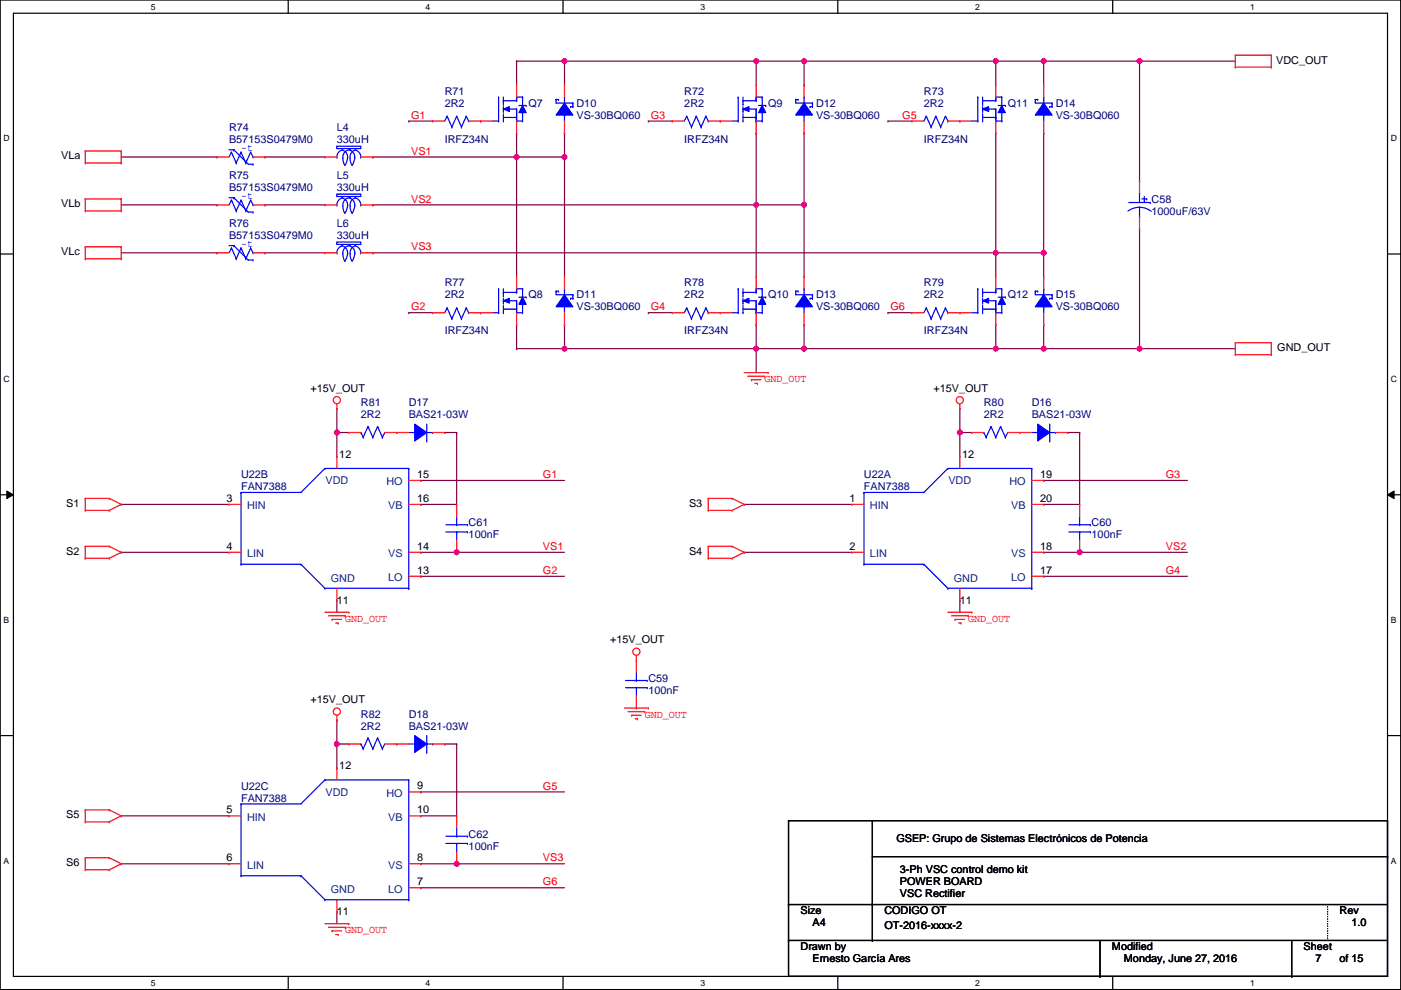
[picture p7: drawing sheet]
<svg xmlns="http://www.w3.org/2000/svg" width="297mm" height="210mm" viewBox="0 0 297 210" stroke-linecap="round" stroke-linejoin="round" font-family="sans-serif">
<path d="M0 0h297v209.8h-297zM2.8 2.8h291.4v204.2h-291.4z" fill="none" stroke="#000" stroke-width=".25"/>
<g fill="#fff">
<path d="M32 .4h1v2h-1z"/>
<path d="M32 207.4h1v2h-1z"/>
</g>
<path d="M61.1 0v2.8M61.1 207v2.8" fill="none" stroke="#000" stroke-width=".25"/>
<g fill="#fff">
<path d="M90.2 .4h1v2h-1z"/>
<path d="M90.2 207.4h1v2h-1z"/>
</g>
<path d="M119.4 0v2.8M119.4 207v2.8" fill="none" stroke="#000" stroke-width=".25"/>
<g fill="#fff">
<path d="M148.5 .4h1v2h-1z"/>
<path d="M148.5 207.4h1v2h-1z"/>
</g>
<path d="M177.6 0v2.8M177.6 207v2.8" fill="none" stroke="#000" stroke-width=".25"/>
<g fill="#fff">
<path d="M206.8 .4h1v2h-1z"/>
<path d="M206.8 207.4h1v2h-1z"/>
</g>
<path d="M235.9 0v2.8M235.9 207v2.8" fill="none" stroke="#000" stroke-width=".25"/>
<g fill="#fff">
<path d="M265 .4h1.1v2h-1.1z"/>
<path d="M265 207.4h1.1v2h-1.1z"/>
<path d="M.7 28.3h1.4v2.1h-1.4z"/>
<path d="M294.9 28.3h1.3v2.1h-1.3z"/>
<path d="M.7 79.4h1.4v2h-1.4z"/>
<path d="M294.9 79.4h1.3v2h-1.3z"/>
</g>
<path d="M0 53.9h2.8M294.2 53.9h2.8" fill="none" stroke="#000" stroke-width=".25"/>
<g fill="#fff">
<path d="M.7 130.4h1.3v2.1h-1.3z"/>
<path d="M294.9 130.4h1.2v2.1h-1.2z"/>
</g>
<path d="M0 104.9h2.8M294.2 104.9h2.8" fill="none" stroke="#000" stroke-width=".25"/>
<path d="M1.4 104.1l1.4 .8-1.4 .8zM294.2 104.9l1.4-.8v1.6z" fill="#000"/>
<path d="M1.4 104.1l1.4 .8-1.4 .8zM294.2 104.9l1.4-.8v1.6z" fill="none" stroke="#000" stroke-width=".21"/>
<g fill="#fff">
<path d="M.7 181.5h1.3v2h-1.3z"/>
<path d="M294.9 181.5h1.2v2h-1.2z"/>
</g>
<path d="M0 156h2.8M294.2 156h2.8" fill="none" stroke="#000" stroke-width=".25"/>
<g fill="none" stroke="#800040" stroke-width=".25">
<path d="M109.5 13h.1M109.5 13v5M109.5 13h10.2M160.3 13h.1M160.3 13v5M160.3 13h10.2M211.1 13h.1M211.1 13v5M109.5 28.2h.1M109.5 33.3h.1M109.5 28.2v30.5M109.5 33.3h10.2"/>
<path d="M188.3 25.7h.1M188.3 25.7h5M160.3 43.4h.1M160.3 43.4h10.2M109.5 73.9h.1M109.5 68.8h.1M109.5 68.8v5.1M109.5 73.9h10.2M137.5 66.3h.1M137.5 66.3h5M160.3 68.8h.1M160.3 73.9h.1"/>
<path d="M160.3 68.8v5.1M160.3 73.9h10.2M188.3 66.3h.1M188.3 66.3h5M211.1 68.8h.1M211.1 68.8v5.1"/>
</g>
<circle cx="109.5" cy="33.3" r=".5" fill="#f0f"/>
<circle cx="109.5" cy="33.3" r=".5" fill="none" stroke="#f0f" stroke-width=".25"/>
<g fill="none" stroke="#800040" stroke-width=".25">
<path d="M241.6 13v25.4M86.7 25.7h.1M86.7 25.7h5M137.5 25.7h.1M137.5 25.7h5M160.3 28.2h.1M160.3 28.2v30.5M211.1 28.2h.1M211.1 28.2v30.5M241.6 38.4h.1M160.3 43.4h.1M211.1 53.6h.1"/>
<path d="M211.1 53.6h10.2M241.6 48.5h.1M241.6 48.5v25.4M86.7 66.3h.1M86.7 66.3h5M119.7 68.8h.1M119.7 73.9h.1M119.7 68.8v5.1M119.7 73.9h40.6M160.3 73.9h.1M160.3 73.9v5.1"/>
</g>
<circle cx="160.3" cy="73.9" r=".5" fill="#f0f"/>
<circle cx="160.3" cy="73.9" r=".5" fill="none" stroke="#f0f" stroke-width=".25"/>
<circle cx="119.7" cy="73.9" r=".5" fill="#f0f"/>
<circle cx="119.7" cy="73.9" r=".5" fill="none" stroke="#f0f" stroke-width=".25"/>
<path d="M119.7 33.3h.1M119.7 33.3v25.4" fill="none" stroke="#800040" stroke-width=".25"/>
<circle cx="119.7" cy="33.3" r=".5" fill="#f0f"/>
<circle cx="119.7" cy="33.3" r=".5" fill="none" stroke="#f0f" stroke-width=".25"/>
<path d="M119.7 13h.1M119.7 13v5M119.7 13h40.6" fill="none" stroke="#800040" stroke-width=".25"/>
<circle cx="160.3" cy="13" r=".5" fill="#f0f"/>
<circle cx="160.3" cy="13" r=".5" fill="none" stroke="#f0f" stroke-width=".25"/>
<circle cx="119.7" cy="13" r=".5" fill="#f0f"/>
<circle cx="119.7" cy="13" r=".5" fill="none" stroke="#f0f" stroke-width=".25"/>
<path d="M170.5 13h.1M170.5 13v5M170.5 13h40.6M79 33.3h.1M79 33.3h30.5M119.7 28.2h.1M119.7 28.2v5.1" fill="none" stroke="#800040" stroke-width=".25"/>
<circle cx="211.1" cy="13" r=".5" fill="#f0f"/>
<circle cx="211.1" cy="13" r=".5" fill="none" stroke="#f0f" stroke-width=".25"/>
<circle cx="170.5" cy="13" r=".5" fill="#f0f"/>
<circle cx="170.5" cy="13" r=".5" fill="none" stroke="#f0f" stroke-width=".25"/>
<path d="M170.5 28.2h.1M170.5 28.2v15.2M79 43.4h.1M79 43.4h81.3" fill="none" stroke="#800040" stroke-width=".25"/>
<circle cx="160.3" cy="43.4" r=".5" fill="#f0f"/>
<circle cx="160.3" cy="43.4" r=".5" fill="none" stroke="#f0f" stroke-width=".25"/>
<path d="M170.5 43.4h.1M170.5 43.4v15.3" fill="none" stroke="#800040" stroke-width=".25"/>
<circle cx="170.5" cy="43.4" r=".5" fill="#f0f"/>
<circle cx="170.5" cy="43.4" r=".5" fill="none" stroke="#f0f" stroke-width=".25"/>
<path d="M170.5 68.8h.1M170.5 73.9h.1M170.5 68.8v5.1M170.5 73.9h40.6" fill="none" stroke="#800040" stroke-width=".25"/>
<circle cx="211.1" cy="73.9" r=".5" fill="#f0f"/>
<circle cx="211.1" cy="73.9" r=".5" fill="none" stroke="#f0f" stroke-width=".25"/>
<circle cx="170.5" cy="73.9" r=".5" fill="#f0f"/>
<circle cx="170.5" cy="73.9" r=".5" fill="none" stroke="#f0f" stroke-width=".25"/>
<path d="M221.3 53.6h.1M221.3 53.6v5.1M211.1 73.9h.1M221.3 68.8h.1M221.3 68.8v5.1h-10.2" fill="none" stroke="#800040" stroke-width=".25"/>
<circle cx="221.3" cy="53.6" r=".5" fill="#f0f"/>
<circle cx="221.3" cy="53.6" r=".5" fill="none" stroke="#f0f" stroke-width=".25"/>
<path d="M79 53.6h.1M79 53.6h132.1" fill="none" stroke="#800040" stroke-width=".25"/>
<circle cx="211.1" cy="53.6" r=".5" fill="#f0f"/>
<circle cx="211.1" cy="53.6" r=".5" fill="none" stroke="#f0f" stroke-width=".25"/>
<path d="M211.1 13h.1M211.1 13h10.2M221.3 13h.1M221.3 13v5M221.3 28.2h.1M221.3 28.2v25.4M221.3 73.9h.1M221.3 73.9h20.3" fill="none" stroke="#800040" stroke-width=".25"/>
<circle cx="241.6" cy="73.9" r=".5" fill="#f0f"/>
<circle cx="241.6" cy="73.9" r=".5" fill="none" stroke="#f0f" stroke-width=".25"/>
<circle cx="221.3" cy="73.9" r=".5" fill="#f0f"/>
<circle cx="221.3" cy="73.9" r=".5" fill="none" stroke="#f0f" stroke-width=".25"/>
<path d="M221.3 13h.1M221.3 13h20.3" fill="none" stroke="#800040" stroke-width=".25"/>
<circle cx="241.6" cy="13" r=".5" fill="#f0f"/>
<circle cx="241.6" cy="13" r=".5" fill="none" stroke="#f0f" stroke-width=".25"/>
<circle cx="221.3" cy="13" r=".5" fill="#f0f"/>
<circle cx="221.3" cy="13" r=".5" fill="none" stroke="#f0f" stroke-width=".25"/>
<g fill="none" stroke="#800040" stroke-width=".25">
<path d="M241.6 13h20.3M261.9 13h.1M25.7 33.3h20.3M46 33.3h.1M56.2 33.3h.1M56.2 33.3h12.7M25.7 53.6h20.3M25.7 43.4h20.3M46 53.6h.1M46 43.4h.1M56.2 53.6h.1M56.2 43.4h.1"/>
<path d="M56.2 53.6h12.7M56.2 43.4h12.7M241.6 73.9h20.3M261.9 73.9h.1M96.8 157.7h.1M96.8 157.7v15.3h-7.6M25.7 173h.1M25.7 173h22.9M89.2 173h.1M89.2 167.9h.1M89.2 167.9h30.5M25.7 183.1h.1"/>
<path d="M25.7 183.1h22.9M89.2 183.1h.1M89.2 188.2h.1M89.2 183.1h30.5M89.2 188.2h30.5M96.8 183.1h.1"/>
</g>
<circle cx="96.8" cy="183.1" r=".5" fill="#f0f"/>
<circle cx="96.8" cy="183.1" r=".5" fill="none" stroke="#f0f" stroke-width=".25"/>
<g fill="none" stroke="#800040" stroke-width=".25">
<path d="M203.5 86.6h.1M203.5 91.7h.1M203.5 86.6v10.2M203.5 91.7h2.5M226.4 91.7h.1M226.4 91.7h2.5M157.8 106.9h.1M157.8 117.1h.1M157.8 106.9h22.8M157.8 117.1h22.8M221.3 101.9h.1M221.3 101.9h30.5"/>
<path d="M221.3 122.2h.1M221.3 122.2h30.5M71.4 152.7h.1M71.4 152.7v5M71.4 193.3h.1M71.4 193.3v2.5"/>
</g>
<circle cx="203.5" cy="91.7" r=".5" fill="#f0f"/>
<circle cx="203.5" cy="91.7" r=".5" fill="none" stroke="#f0f" stroke-width=".25"/>
<path d="M228.9 91.7h.1M228.9 91.7v15.2h-7.6M221.3 106.9h.1M221.3 117.1h.1M221.3 117.1h7.6M203.5 127.3h.1M203.5 127.3v2.5" fill="none" stroke="#800040" stroke-width=".25"/>
<circle cx="228.9" cy="117.1" r=".5" fill="#f0f"/>
<circle cx="228.9" cy="117.1" r=".5" fill="none" stroke="#f0f" stroke-width=".25"/>
<g fill="none" stroke="#800040" stroke-width=".25">
<path d="M71.4 86.6h.1M71.4 86.6v5.1M25.7 106.9h.1M25.7 117.1h.1M25.7 117.1h22.9M25.7 106.9h22.9M89.2 101.9h.1M89.2 101.9h30.5M96.8 117.1h.1M96.8 117.1h22.9M228.9 117.1h.1M228.9 117.1h22.9"/>
<path d="M71.4 127.3h.1M71.4 127.3v2.5M89.2 122.2h.1M89.2 122.2h30.5"/>
</g>
<circle cx="96.8" cy="117.1" r=".5" fill="#f0f"/>
<circle cx="96.8" cy="117.1" r=".5" fill="none" stroke="#f0f" stroke-width=".25"/>
<path d="M71.4 91.7h.1M71.4 91.7h2.6M71.4 91.7v5.1M94.3 91.7h.1M94.3 91.7h2.5M96.8 91.7h.1M96.8 91.7v15.2h-7.6M89.2 117.1h.1M89.2 106.9h.1M89.2 117.1h7.6" fill="none" stroke="#800040" stroke-width=".25"/>
<circle cx="71.4" cy="91.7" r=".5" fill="#f0f"/>
<circle cx="71.4" cy="91.7" r=".5" fill="none" stroke="#f0f" stroke-width=".25"/>
<path d="M71.4 157.7h.1M71.4 157.7h2.6M71.4 157.7v5.1" fill="none" stroke="#800040" stroke-width=".25"/>
<circle cx="71.4" cy="157.7" r=".5" fill="#f0f"/>
<circle cx="71.4" cy="157.7" r=".5" fill="none" stroke="#f0f" stroke-width=".25"/>
<path d="M94.3 157.7h.1M94.3 157.7h2.5" fill="none" stroke="#800040" stroke-width=".25"/>
<g fill="none" stroke="#f00" stroke-width=".25">
<path d="M261.9 11.7h.1M261.9 14.2h.1M261.9 11.7h7.6M261.9 11.7v2.5M261.9 14.2h7.6M269.5 14.2h.1M269.5 11.7h.1M269.5 11.7v2.5M18.1 34.6h.1M18.1 32h.1M18.1 32h7.6M18.1 34.6h7.6"/>
<path d="M18.1 32v2.6M25.7 32h.1M25.7 34.6h.1M25.7 32v2.6M18.1 44.7h.1M18.1 42.2h.1M18.1 54.9h.1M18.1 52.3h.1M18.1 42.2v2.5M18.1 52.3v2.6M18.1 42.2h7.6M18.1 44.7h7.6"/>
<path d="M18.1 52.3h7.6M18.1 54.9h7.6M25.7 42.2h.1M25.7 44.7h.1M25.7 52.3h.1M25.7 54.9h.1M25.7 42.2v2.5M25.7 52.3v2.6M142.5 66.3h.1M142.5 66.3h2.6M150.2 66.3h2.5M152.7 66.3h.1"/>
<path d="M157.8 79h5.1M158.5 79.8h3.6M162.1 79.8h.1M162.9 79h.1M261.9 72.7h.1M261.9 75.2h.1M261.9 72.7v2.5M261.9 72.7h7.6M261.9 75.2h7.6M269.5 75.2h.1M269.5 72.7h.1M269.5 72.7v2.5"/>
<path d="M71.4 86.6h.1M71.4 85.6v1M159.3 80.5h.1M159.3 80.5h2M160.1 81.3h.5M160.6 81.3h.1M203.5 86.6h.1M203.5 85.6v1M18.1 108.2h.1M18.1 105.7h.1M18.1 118.4h.1M18.1 115.8h.1"/>
<path d="M18.1 105.7v2.5M18.1 115.8v2.6M18.1 105.7h5.1M18.1 108.2h5.1M18.1 115.8h5.1M18.1 118.4h5.1M23.2 105.7h.1M23.2 108.2h.1M23.2 115.8h.1M23.2 118.4h.1M23.2 105.7l2.5 1.2M23.2 115.8l2.5 1.3"/>
<path d="M25.7 106.9h.1M25.7 117.1h.1M25.7 106.9l-2.5 1.3M25.7 117.1l-2.5 1.3M150.2 108.2h.1M150.2 105.7h.1M150.2 118.4h.1M150.2 115.8h.1M150.2 105.7h5M150.2 108.2h5M150.2 105.7v2.5M150.2 115.8v2.6"/>
<path d="M150.2 115.8h5M150.2 118.4h5M155.2 105.7h.1M155.2 108.2h.1M155.2 115.8h.1M155.2 118.4h.1M155.2 105.7l2.6 1.2M155.2 115.8l2.6 1.3M157.8 106.9h.1M157.8 117.1h.1M157.8 106.9l-2.6 1.3M157.8 117.1l-2.6 1.3"/>
<path d="M68.9 129.8h5.1M69.6 130.6h3.6M70.4 131.3h.1M70.4 131.3h2M71.2 132.1h.5M71.7 132.1h.1M73.2 130.6h.1M74 129.8h.1M134.9 140h.1M134.9 138.9v1.1M201 129.8h5M201.7 130.6h3.6"/>
<path d="M202.5 131.3h.1M202.5 131.3h2M203.3 132.1h.5M203.8 132.1h.1M205.3 130.6h.1M206 129.8h.1M71.4 152.7h.1M71.4 151.6v1.1M132.4 150.1h5.1M133.1 150.9h3.6M133.9 151.6h.1M133.9 151.6h2"/>
<path d="M134.7 152.4h.5M135.2 152.4h.1M136.7 150.9h.1M137.5 150.1h.1M18.1 174.3h.1M18.1 171.7h.1M18.1 171.7v2.6M18.1 171.7h5.1M18.1 174.3h5.1M23.2 171.7h.1M23.2 174.3h.1M23.2 171.7l2.5 1.3"/>
<path d="M25.7 173h.1M25.7 173l-2.5 1.3M96.8 173h.1M96.8 173v2.5M18.1 184.4h.1M18.1 181.9h.1M18.1 181.9v2.5M18.1 181.9h5.1M18.1 184.4h5.1M23.2 181.9h.1M23.2 184.4h.1M23.2 181.9l2.5 1.2"/>
<path d="M25.7 183.1h.1M25.7 183.1l-2.5 1.3M68.9 195.8h5.1M69.6 196.6h3.6M70.4 197.4h.1M70.4 197.4h2M71.2 198.1h.5M71.7 198.1h.1M73.2 196.6h.1M74 195.8h.1M96.8 183.1h.1M96.8 180.6v2.5"/>
<circle cx="71.4" cy="84.8" r=".76"/>
<circle cx="203.5" cy="84.8" r=".76"/>
<circle cx="134.9" cy="138.2" r=".76"/>
<circle cx="71.4" cy="150.9" r=".76"/>
</g>
<g fill="none" stroke="#000" stroke-width=".25">
<path d="M167.2 174h127v33h-127zM185 174v25.4M167.2 199.4h.1M167.2 191.8h.1M167.2 199.4h127M167.2 191.8h127M185 199.4h.1M185 191.8h.1M185 181.6h109.2M233.2 199.4v7.6M273.9 199.4v7.6M294.2 181.6h.1"/>
<path d="M233.2 207h.1M273.9 207h.1"/>
</g>
<path d="M281.5 191.8v7.6M281.5 199.4h.1" fill="none" stroke="#000" stroke-width=".25" stroke-dasharray="0 .5"/>
<g fill="none" stroke="#00f" stroke-width=".25">
<path d="M219.5 21.9h3.6M221.3 24.4h.1M221.3 20.6h.1M221.3 20.6v1.3M221.3 24.4v1.3M223.1 21.9h.1M145.6 65.3h.1M145.6 65.3l1 2.3M145.6 65.3l-.5 1M146.6 67.6h.1M147.6 65.3h.1M147.6 65.3l-1 2.3"/>
<path d="M147.6 65.3l1 2.3M148.6 67.6h.1M149.7 65.3h.1M149.7 65.3l-1.1 2.3M149.7 65.3l.5 1M150.2 66.3h.1M94.5 178.8h4.6M94.5 177.3h4.6M96.8 177.3h.1M96.8 178.8h.1M96.8 175.5v1.8M96.8 178.8v1.8"/>
<path d="M99.1 178.8h.1M99.1 177.3h.1"/>
</g>
<path d="M221.3 21.9l1.8 2.5h-3.6z" fill-rule="evenodd" fill="#00f"/>
<g fill="none" stroke="#00f" stroke-width=".25">
<path d="M145.6 24.6h.1M145.6 24.6l1 2.3M145.6 24.6l-.5 1.1M146.6 26.9h.1M147.6 24.6h.1M147.6 24.6l-1 2.3M147.6 24.6l1 2.3M148.6 26.9h.1M149.7 24.6h.1M149.7 24.6l-1.1 2.3M149.7 24.6l.5 1.1M150.2 25.7h.1"/>
<path d="M219.5 21.1h.1M219.5 21.1v.8M219.5 21.1h.5M220 21.1h.1M221.3 21.9l1.8 2.5h-3.6zM222.6 22.6h.1M222.6 22.6h.5M223.1 22.6h.1M223.1 21.9v.7M219.5 62.5h3.6M221.3 65h.1M221.3 61.2h.1"/>
<path d="M221.3 61.2v1.3M221.3 65v1.3M223.1 62.5h.1"/>
</g>
<path d="M221.3 18h.1M221.3 18v2.6M142.5 25.7h.1M142.5 25.7h2.6M150.2 25.7h2.5M152.7 25.7h.1M221.3 28.2h.1M221.3 25.7v2.5" fill="none" stroke="#f00" stroke-width=".25"/>
<path d="M221.3 62.5l1.8 2.5h-3.6z" fill-rule="evenodd" fill="#00f"/>
<g fill="none" stroke="#00f" stroke-width=".25">
<path d="M155.2 25.7h1.3M156.5 25.7h.1M156.5 20.6h.1M156.5 20.6v5.1M157.5 21.3h.1M157.5 23.1h.1M157.5 23.1h2.8v2.6M157.5 21.3h2.8M157.5 24.9h2.8M160.3 21.1h.1M160.3 25.7h.1M160.3 21.3h.1"/>
<path d="M160.3 24.9h.1M160.3 20.6v.7M219.5 61.7h.1M219.5 61.7v.8M219.5 61.7h.5M220 61.7h.1M221.3 62.5l1.8 2.5h-3.6zM222.6 63.3h.1M222.6 63.3h.5M223.1 63.3h.1M223.1 62.5v.8"/>
</g>
<path d="M221.3 58.7h.1M221.3 58.7v2.5M221.3 68.8h.1M221.3 66.3v2.5" fill="none" stroke="#f00" stroke-width=".25"/>
<path d="M157.5 23.1l1.3-.5v1z" fill="#00f"/>
<g fill="none" stroke="#00f" stroke-width=".25">
<path d="M157.5 23.1l1.3-.5v1zM157.5 22.1h.1M157.5 23.6h.1M157.5 25.7h.1M157.5 20.6v1.5M157.5 22.6v1M157.5 24.1v1.6M160.3 25.7h.1M160.3 20.6h1.3M160.3 25.7h1.3M161.6 20.6h.1M161.6 25.7h.1"/>
<path d="M161.6 20.6v5.1"/>
</g>
<path d="M161.6 22.4l.8 1.5h-1.6z" fill="#00f"/>
<g fill="none" stroke="#00f" stroke-width=".25">
<path d="M160.8 22.4h1.6M161.6 22.4l.8 1.5h-1.6zM162.4 22.4h.1M94.8 65.3h.1M94.8 65.3l1 2.3M94.8 65.3l-.5 1M95.8 67.6h.1M96.8 65.3h.1M96.8 65.3l-1 2.3M96.8 65.3l1 2.3M97.8 67.6h.1M98.9 65.3h.1"/>
<path d="M98.9 65.3l-1.1 2.3M98.9 65.3l.5 1M99.4 66.3h.1M104.4 66.3h1.3M105.7 66.3h.1M105.7 61.2h.1M105.7 61.2v5.1M106.7 62h.1M106.7 63.8h.1M106.7 63.8h2.8v2.5M106.7 62h2.8M106.7 65.5h2.8"/>
<path d="M109.5 61.7h.1M109.5 66.3h.1M109.5 62h.1M109.5 65.5h.1M109.5 61.2v.8"/>
</g>
<path d="M160.3 18h.1M160.3 18v2.6M152.7 25.7h.1M152.7 25.7h2.5M160.3 28.2h.1M160.3 25.7v2.5M91.7 66.3h.1M91.7 66.3h2.6M99.4 66.3h2.5M101.9 66.3h.1" fill="none" stroke="#f00" stroke-width=".25"/>
<path d="M106.7 63.8l1.3-.5v1z" fill="#00f"/>
<g fill="none" stroke="#00f" stroke-width=".25">
<path d="M106.7 63.8l1.3-.5v1zM106.7 62.7h.1M106.7 64.3h.1M106.7 66.3h.1M106.7 61.2v1.5M106.7 63.3v1M106.7 64.8v1.5M109.5 66.3h.1M109.5 61.2h1.3M109.5 66.3h1.3M110.8 61.2h.1M110.8 66.3h.1"/>
<path d="M110.8 61.2v5.1"/>
</g>
<path d="M110.8 63l.8 1.5h-1.6z" fill="#00f"/>
<path d="M110 63h1.6M110.8 63l.8 1.5h-1.6zM111.6 63h.1M168.7 62.5h3.6M170.5 65h.1M170.5 61.2h.1M170.5 61.2v1.3M170.5 65v1.3M172.3 62.5h.1" fill="none" stroke="#00f" stroke-width=".25"/>
<path d="M109.5 58.7h.1M109.5 58.7v2.5M101.9 66.3h.1M101.9 66.3h2.5M109.5 68.8h.1M109.5 66.3v2.5" fill="none" stroke="#f00" stroke-width=".25"/>
<path d="M170.5 62.5l1.8 2.5h-3.6z" fill-rule="evenodd" fill="#00f"/>
<g fill="none" stroke="#00f" stroke-width=".25">
<path d="M155.2 66.3h1.3M156.5 66.3h.1M156.5 61.2h.1M156.5 61.2v5.1M157.5 62h.1M157.5 63.8h.1M157.5 63.8h2.8v2.5M157.5 62h2.8M157.5 65.5h2.8M160.3 61.7h.1M160.3 66.3h.1M160.3 62h.1"/>
<path d="M160.3 65.5h.1M160.3 61.2v.8M168.7 61.7h.1M168.7 61.7v.8M168.7 61.7h.5M169.2 61.7h.1M170.5 62.5l1.8 2.5h-3.6zM171.8 63.3h.1M171.8 63.3h.5M172.3 63.3h.1M172.3 62.5v.8"/>
</g>
<path d="M170.5 58.7h.1M170.5 58.7v2.5M170.5 68.8h.1M170.5 66.3v2.5" fill="none" stroke="#f00" stroke-width=".25"/>
<path d="M157.5 63.8l1.3-.5v1z" fill="#00f"/>
<g fill="none" stroke="#00f" stroke-width=".25">
<path d="M157.5 63.8l1.3-.5v1zM157.5 62.7h.1M157.5 64.3h.1M157.5 66.3h.1M157.5 61.2v1.5M157.5 63.3v1M157.5 64.8v1.5M160.3 66.3h.1M160.3 61.2h1.3M160.3 66.3h1.3M161.6 61.2h.1M161.6 66.3h.1"/>
<path d="M161.6 61.2v5.1"/>
</g>
<path d="M161.6 63l.8 1.5h-1.6z" fill="#00f"/>
<g fill="none" stroke="#00f" stroke-width=".25">
<path d="M104.4 25.7h1.3M105.7 25.7h.1M105.7 20.6h.1M105.7 20.6v5.1M106.7 21.3h.1M106.7 23.1h.1M106.7 23.1h2.8v2.6M106.7 21.3h2.8M106.7 24.9h2.8M109.5 21.1h.1M109.5 25.7h.1M109.5 21.3h.1"/>
<path d="M109.5 24.9h.1M109.5 20.6v.7M160.8 63h1.6M161.6 63l.8 1.5h-1.6zM162.4 63h.1"/>
</g>
<path d="M160.3 58.7h.1M160.3 58.7v2.5M152.7 66.3h.1M152.7 66.3h2.5M160.3 68.8h.1M160.3 66.3v2.5" fill="none" stroke="#f00" stroke-width=".25"/>
<path d="M106.7 23.1l1.3-.5v1z" fill="#00f"/>
<g fill="none" stroke="#00f" stroke-width=".25">
<path d="M106.7 23.1l1.3-.5v1zM106.7 22.1h.1M106.7 23.6h.1M106.7 25.7h.1M106.7 20.6v1.5M106.7 22.6v1M106.7 24.1v1.6M109.5 25.7h.1M109.5 20.6h1.3M109.5 25.7h1.3M110.8 20.6h.1M110.8 25.7h.1"/>
<path d="M110.8 20.6v5.1"/>
</g>
<path d="M110.8 22.4l.8 1.5h-1.6z" fill="#00f"/>
<g fill="none" stroke="#00f" stroke-width=".25">
<path d="M110 22.4h1.6M110.8 22.4l.8 1.5h-1.6zM111.6 22.4h.1M206 25.7h1.3M207.3 25.7h.1M207.3 20.6h.1M207.3 20.6v5.1M208.3 21.3h.1M208.3 23.1h.1M208.3 23.1h2.8v2.6M208.3 21.3h2.8M208.3 24.9h2.8"/>
<path d="M211.1 21.1h.1M211.1 25.7h.1M211.1 21.3h.1M211.1 24.9h.1M211.1 20.6v.7"/>
</g>
<path d="M109.5 18h.1M109.5 18v2.6M101.9 25.7h.1M101.9 25.7h2.5M109.5 28.2h.1M109.5 25.7v2.5" fill="none" stroke="#f00" stroke-width=".25"/>
<path d="M208.3 23.1l1.3-.5v1z" fill="#00f"/>
<g fill="none" stroke="#00f" stroke-width=".25">
<path d="M208.3 23.1l1.3-.5v1zM208.3 22.1h.1M208.3 23.6h.1M208.3 25.7h.1M208.3 20.6v1.5M208.3 22.6v1M208.3 24.1v1.6M211.1 25.7h.1M211.1 20.6h1.3M211.1 25.7h1.3M212.4 20.6h.1M212.4 25.7h.1"/>
<path d="M212.4 20.6v5.1"/>
</g>
<path d="M212.4 22.4l.8 1.5h-1.6z" fill="#00f"/>
<path d="M168.7 21.9h3.6M170.5 24.4h.1M170.5 20.6h.1M170.5 20.6v1.3M170.5 24.4v1.3M172.3 21.9h.1M211.6 22.4h1.6M212.4 22.4l.8 1.5h-1.6zM213.2 22.4h.1" fill="none" stroke="#00f" stroke-width=".25"/>
<path d="M211.1 18h.1M211.1 18v2.6M203.5 25.7h.1M203.5 25.7h2.5M211.1 28.2h.1M211.1 25.7v2.5" fill="none" stroke="#f00" stroke-width=".25"/>
<path d="M170.5 21.9l1.8 2.5h-3.6z" fill-rule="evenodd" fill="#00f"/>
<g fill="none" stroke="#00f" stroke-width=".25">
<path d="M168.7 21.1h.1M168.7 21.1v.8M168.7 21.1h.5M169.2 21.1h.1M170.5 21.9l1.8 2.5h-3.6zM171.8 22.6h.1M171.8 22.6h.5M172.3 22.6h.1M172.3 21.9v.7M218.7 91.7h1.3M220 91.7h.1M222.6 93.5h.1"/>
<path d="M222.6 89.9v3.6M222.6 91.7h1.2M223.8 91.7h.1"/>
</g>
<path d="M170.5 18h.1M170.5 18v2.6M170.5 28.2h.1M170.5 25.7v2.5" fill="none" stroke="#f00" stroke-width=".25"/>
<path d="M220 89.9l2.6 1.8-2.6 1.8z" fill-rule="evenodd" fill="#00f"/>
<g fill="none" stroke="#00f" stroke-width=".25">
<path d="M117.9 21.9h3.6M119.7 24.4h.1M119.7 20.6h.1M119.7 20.6v1.3M119.7 24.4v1.3M121.5 21.9h.1M68.9 99.3h.1M68.9 99.3l-5.1 5.1h-12.7M68.9 99.3h17.8M86.7 99.3h.1M86.7 99.3v25.4M208.6 91.7h.1"/>
<path d="M208.6 91.7l.5 1M209.1 92.7h.1M210.1 90.4h.1M210.1 90.4l-1 2.3M210.1 90.4l1 2.3M211.1 92.7h.1M212.1 90.4h.1M212.1 90.4l1.1 2.3M212.1 90.4l-1 2.3M213.2 92.7h.1M213.7 91.7l-.5 1M220 89.9l2.6 1.8-2.6 1.8z"/>
<path d="M51.1 119.6h.1M51.1 104.4h.1M51.1 119.6h12.7M51.1 104.4v15.2M63.8 119.6h.1M63.8 119.6l5.1 5.1M94.5 112.8h4.6M94.5 111.3h4.6M96.8 111.3h.1M96.8 112.8h.1M96.8 109.5v1.8M96.8 112.8v1.8"/>
<path d="M99.1 112.8h.1M99.1 111.3h.1M226.6 112.8h4.6M226.6 111.3h4.6M228.9 111.3h.1M228.9 112.8h.1M228.9 109.5v1.8M228.9 112.8v1.8M231.2 112.8h.1M231.2 111.3h.1M68.9 124.7h.1M68.9 124.7h17.8"/>
<path d="M86.7 124.7h.1M132.6 145.8h4.6M132.6 144.3h4.6M134.9 144.3h.1M134.9 145.8h.1M134.9 142.5v1.8M134.9 145.8v1.8M137.2 145.8h.1M137.2 144.3h.1M51.1 170.4h.1M51.1 170.4v15.3M68.9 165.4h.1"/>
<path d="M68.9 165.4l-5.1 5h-12.7M68.9 165.4h17.8M86.7 165.4h.1M86.7 165.4v25.4M51.1 185.7h.1M51.1 185.7h12.7M63.8 185.7h.1M63.8 185.7l5.1 5.1M68.9 190.8h.1M68.9 190.8h17.8M86.7 190.8h.1"/>
</g>
<g fill="none" stroke="#f00" stroke-width=".25">
<path d="M71.4 96.8h.1M71.4 96.8v2.5M206 91.7h.1M206 91.7h2.6M213.7 91.7h5M216.2 91.7h.1M223.8 91.7h2.6M226.4 91.7h.1M48.6 117.1h.1M48.6 106.9h.1M48.6 117.1h2.5M48.6 106.9h2.5"/>
<path d="M86.7 101.9h2.5M86.7 117.1h2.5M86.7 106.9h2.5M89.2 101.9h.1M89.2 117.1h.1M89.2 106.9h.1M96.8 106.9h.1M96.8 117.1h.1M96.8 106.9v2.6M96.8 114.6v2.5M228.9 106.9h.1M228.9 117.1h.1"/>
<path d="M228.9 106.9v2.6M228.9 114.6v2.5M71.4 127.3h.1M71.4 124.7v2.6M86.7 122.2h2.5M89.2 122.2h.1M134.9 140h.1M134.9 140v2.5M134.9 150.1h.1M134.9 147.6v2.5M48.6 173h.1M48.6 173h2.5"/>
<path d="M71.4 162.8h.1M71.4 162.8v2.6M86.7 167.9h2.5M86.7 173h2.5M89.2 167.9h.1M89.2 173h.1M48.6 183.1h.1M48.6 183.1h2.5M71.4 193.3h.1M71.4 190.8v2.5M86.7 183.1h2.5M86.7 188.2h2.5"/>
<path d="M89.2 183.1h.1M89.2 188.2h.1"/>
</g>
<path d="M119.7 21.9l1.8 2.5h-3.6z" fill-rule="evenodd" fill="#00f"/>
<g fill="none" stroke="#00f" stroke-width=".25">
<path d="M117.9 21.1h.1M117.9 21.1v.8M117.9 21.1h.5M118.4 21.1h.1M119.7 21.9l1.8 2.5h-3.6zM121 22.6h.1M121 22.6h.5M121.5 22.6h.1M121.5 21.9v.7M206 66.3h1.3M207.3 66.3h.1M207.3 61.2h.1"/>
<path d="M207.3 61.2v5.1M208.3 62h.1M208.3 63.8h.1M208.3 63.8h2.8v2.5M208.3 62h2.8M208.3 65.5h2.8M211.1 61.7h.1M211.1 66.3h.1M211.1 62h.1M211.1 65.5h.1M211.1 61.2v.8"/>
</g>
<path d="M119.7 18h.1M119.7 18v2.6M119.7 28.2h.1M119.7 25.7v2.5" fill="none" stroke="#f00" stroke-width=".25"/>
<path d="M208.3 63.8l1.3-.5v1z" fill="#00f"/>
<g fill="none" stroke="#00f" stroke-width=".25">
<path d="M208.3 63.8l1.3-.5v1zM208.3 62.7h.1M208.3 64.3h.1M208.3 66.3h.1M208.3 61.2v1.5M208.3 63.3v1M208.3 64.8v1.5M211.1 66.3h.1M211.1 61.2h1.3M211.1 66.3h1.3M212.4 61.2h.1M212.4 66.3h.1"/>
<path d="M212.4 61.2v5.1"/>
</g>
<path d="M212.4 63l.8 1.5h-1.6z" fill="#00f"/>
<path d="M117.9 62.5h3.6M119.7 65h.1M119.7 61.2h.1M119.7 61.2v1.3M119.7 65v1.3M121.5 62.5h.1M211.6 63h1.6M212.4 63l.8 1.5h-1.6zM213.2 63h.1" fill="none" stroke="#00f" stroke-width=".25"/>
<path d="M211.1 58.7h.1M211.1 58.7v2.5M203.5 66.3h.1M203.5 66.3h2.5M211.1 68.8h.1M211.1 66.3v2.5" fill="none" stroke="#f00" stroke-width=".25"/>
<path d="M119.7 62.5l1.8 2.5h-3.6z" fill-rule="evenodd" fill="#00f"/>
<g fill="none" stroke="#00f" stroke-width=".25">
<path d="M48.6 52.1h1M48.6 41.9h1M49.1 52.6h.1M49.1 42.4h.1M49.1 52.6l1 2.3M49.1 52.6l-.5 1M49.1 42.4l1 2.3M49.1 42.4l-.5 1M49.6 52.1h.1M49.6 41.9h.1M49.6 52.1l3 3h1M49.6 41.9l3 3.1h1"/>
<path d="M50.1 54.9h.1M50.1 44.7h.1M51.1 52.6h.1M51.1 42.4h.1M51.1 52.6l-1 2.3M51.1 52.6l1 2.3M51.1 42.4l-1 2.3M51.1 42.4l1 2.3M52.1 54.9h.1M52.1 44.7h.1M53.1 52.6h.1M53.1 42.4h.1"/>
<path d="M53.1 52.6l-1 2.3M53.1 52.6l.5 1M53.1 42.4l-1 2.3M53.1 42.4l.5 1M53.6 53.6h.1M53.6 55.1h.1M53.6 43.4h.1M53.6 45h.1M71.4 51.3h5.1v.5h-5.1zM72.5 52.1a1.51 1.51 0 0 1 1.2 1.7M72.6 52.1a1.52 1.52 0 0 0-1.2 1.7M72.7 53.9l.1 .8 .3 .7"/>
<path d="M73.7 53.6l-.2 1.1-.4 .6M74 52.1a1.51 1.51 0 0 1 1.2 1.7M74.2 52.1a1.51 1.51 0 0 0-1.5 1.7M74.2 53.9l.1 .8 .4 .7M75.2 53.6l-.2 1.1-.3 .6M75.3 52.1a1.51 1.51 0 0 1 1.2 1.7M75.4 52.1a1.52 1.52 0 0 0-1.2 1.7M239.3 42.9h4.6M241.6 46h.1M241.6 44l1.6 .3 .9 .5M241.6 44l-1.5 .2-.9 .6M241.6 40.9h.1"/>
<path d="M241.6 40.9v2M241.6 44v2M242.1 42.2h1M242.6 42.7h.1M242.6 41.7v1M243.1 42.2h.1M243.9 42.9h.1M117.9 61.7h.1M117.9 61.7v.8M117.9 61.7h.5M118.4 61.7h.1M119.7 62.5l1.8 2.5h-3.6z"/>
<path d="M121 63.3h.1M121 63.3h.5M121.5 63.3h.1M121.5 62.5v.8M196.4 65.3h.1M196.4 65.3l1 2.3M196.4 65.3l-.5 1M197.4 67.6h.1M198.4 65.3h.1M198.4 65.3l-1 2.3M198.4 65.3l1 2.3M199.4 67.6h.1"/>
<path d="M200.5 65.3h.1M200.5 65.3l-1.1 2.3M200.5 65.3l.5 1M201 66.3h.1M86.7 91.7h1.2M87.9 91.7h.1M90.5 93.5h.1M90.5 89.9v3.6M90.5 91.7h1.2M91.7 91.7h.1M201 99.3h.1M201 99.3l-5.1 5.1h-12.7"/>
<path d="M201 99.3h17.7M218.7 99.3h.1M218.7 99.3v25.4M183.2 119.6h.1M183.2 104.4h.1M183.2 119.6h12.7M183.2 104.4v15.2M195.9 119.6h.1M195.9 119.6l5.1 5.1M201 124.7h.1M201 124.7h17.7M218.7 124.7h.1"/>
</g>
<g fill="none" stroke="#f00" stroke-width=".25">
<path d="M241.6 38.4h.1M241.6 38.4v2.5M46 53.6h.1M46 43.4h.1M46 53.6h2.6M46 43.4h2.6M53.6 53.6h2.6M53.6 43.4h2.6M56.2 53.6h.1M56.2 43.4h.1M68.9 53.6h.1M68.9 53.6h2.5"/>
<path d="M76.5 53.6h2.5M79 53.6h.1M119.7 58.7h.1M119.7 58.7v2.5M241.6 48.5h.1M241.6 46v2.5M119.7 68.8h.1M119.7 66.3v2.5M193.3 66.3h.1M193.3 66.3h2.6M201 66.3h2.5M203.5 66.3h.1"/>
<path d="M203.5 96.8h.1M203.5 96.8v2.5M180.6 117.1h.1M180.6 106.9h.1M180.6 117.1h2.6M180.6 106.9h2.6M218.7 101.9h2.6M218.7 117.1h2.6M218.7 106.9h2.6M221.3 101.9h.1M221.3 117.1h.1M221.3 106.9h.1"/>
<path d="M203.5 127.3h.1M203.5 124.7v2.6M218.7 122.2h2.6M221.3 122.2h.1"/>
</g>
<path d="M87.9 89.9l2.6 1.8-2.6 1.8z" fill-rule="evenodd" fill="#00f"/>
<g fill="none" stroke="#00f" stroke-width=".25">
<path d="M48.6 31.8h1M49.1 32.3h.1M49.1 32.3l1 2.3M49.1 32.3l-.5 1M49.6 31.8h.1M49.6 31.8l3 3h1M50.1 34.6h.1M51.1 32.3h.1M51.1 32.3l-1 2.3M51.1 32.3l1 2.3M52.1 34.6h.1M53.1 32.3h.1"/>
<path d="M53.1 32.3l-1 2.3M53.1 32.3l.5 1M53.6 33.3h.1M53.6 34.8h.1M94.8 24.6h.1M94.8 24.6l1 2.3M94.8 24.6l-.5 1.1M95.8 26.9h.1M96.8 24.6h.1M96.8 24.6l-1 2.3M96.8 24.6l1 2.3M97.8 26.9h.1"/>
<path d="M98.9 24.6h.1M98.9 24.6l-1.1 2.3M98.9 24.6l.5 1.1M99.4 25.7h.1M71.4 41.2h5.1v.5h-5.1zM72.5 41.9a1.51 1.51 0 0 1 1.2 1.8M72.6 41.9a1.52 1.52 0 0 0-1.2 1.8M72.7 43.7l.1 .8 .3 .8M73.7 43.4l-.2 1.1-.4 .7M74 41.9a1.51 1.51 0 0 1 1.2 1.8M74.2 41.9a1.51 1.51 0 0 0-1.5 1.8M74.2 43.7l.1 .8 .4 .8"/>
<path d="M75.2 43.4l-.2 1.1-.3 .7M75.3 41.9a1.51 1.51 0 0 1 1.2 1.8M75.4 41.9a1.52 1.52 0 0 0-1.2 1.8M87.9 89.9l2.6 1.8-2.6 1.8zM76.5 157.7h.1M76.5 157.7l.5 1.1M77 158.8h.1M78 156.5h.1M78 156.5l-1 2.3M78 156.5l1 2.3M79 158.8h.1M80.1 156.5h.1"/>
<path d="M80.1 156.5l1 2.3M80.1 156.5l-1.1 2.3M81.1 158.8h.1M81.6 157.7l-.5 1.1M86.7 157.7h1.2M87.9 157.7h.1M90.5 159.5h.1M90.5 156v3.5M90.5 157.7h1.2M91.7 157.7h.1"/>
</g>
<g fill="none" stroke="#f00" stroke-width=".25">
<path d="M46 33.3h.1M46 33.3h2.6M53.6 33.3h2.6M56.2 33.3h.1M91.7 25.7h.1M91.7 25.7h2.6M99.4 25.7h2.5M101.9 25.7h.1M68.9 43.4h.1M68.9 43.4h2.5M76.5 43.4h2.5M79 43.4h.1"/>
<path d="M84.1 91.7h.1M84.1 91.7h2.6M91.7 91.7h2.6M94.3 91.7h.1M74 157.7h.1M74 157.7h2.5M81.6 157.7h2.5M84.1 157.7h.1"/>
</g>
<path d="M87.9 156l2.6 1.7-2.6 1.8z" fill-rule="evenodd" fill="#00f"/>
<g fill="none" stroke="#00f" stroke-width=".25">
<path d="M71.4 31h5.1v.5h-5.1zM72.5 31.8a1.51 1.51 0 0 1 1.2 1.7M72.6 31.8a1.52 1.52 0 0 0-1.2 1.7M72.7 33.5l.1 .8 .3 .8M73.7 33.3l-.2 1.1-.4 .6M74 31.8a1.51 1.51 0 0 1 1.2 1.7M74.2 31.8a1.51 1.51 0 0 0-1.5 1.7M74.2 33.5l.1 .8 .4 .8M75.2 33.3l-.2 1.1-.3 .6M75.3 31.8a1.51 1.51 0 0 1 1.2 1.7M75.4 31.8a1.52 1.52 0 0 0-1.2 1.7M196.4 24.6h.1"/>
<path d="M196.4 24.6l1 2.3M196.4 24.6l-.5 1.1M197.4 26.9h.1M198.4 24.6h.1M198.4 24.6l-1 2.3M198.4 24.6l1 2.3M199.4 26.9h.1M200.5 24.6h.1M200.5 24.6l-1.1 2.3M200.5 24.6l.5 1.1M201 25.7h.1M76.5 91.7h.1"/>
<path d="M76.5 91.7l.5 1M77 92.7h.1M78 90.4h.1M78 90.4l-1 2.3M78 90.4l1 2.3M79 92.7h.1M80.1 90.4h.1M80.1 90.4l1 2.3M80.1 90.4l-1.1 2.3M81.1 92.7h.1M81.6 91.7l-.5 1M87.9 156l2.6 1.7-2.6 1.8z"/>
</g>
<g fill="none" stroke="#f00" stroke-width=".25">
<path d="M68.9 33.3h.1M68.9 33.3h2.5M76.5 33.3h2.5M79 33.3h.1M193.3 25.7h.1M193.3 25.7h2.6M201 25.7h2.5M203.5 25.7h.1M74 91.7h.1M74 91.7h2.5M81.6 91.7h2.5M84.1 91.7h.1"/>
<path d="M84.1 157.7h.1M84.1 157.7h2.6M91.7 157.7h2.6M94.3 157.7h.1"/>
</g>
<circle cx="109.5" cy="33.3" r=".5" fill="#f0f"/>
<circle cx="109.5" cy="33.3" r=".5" fill="none" stroke="#f0f" stroke-width=".25"/>
<circle cx="160.3" cy="73.9" r=".5" fill="#f0f"/>
<circle cx="160.3" cy="73.9" r=".5" fill="none" stroke="#f0f" stroke-width=".25"/>
<circle cx="119.7" cy="73.9" r=".5" fill="#f0f"/>
<circle cx="119.7" cy="73.9" r=".5" fill="none" stroke="#f0f" stroke-width=".25"/>
<circle cx="119.7" cy="33.3" r=".5" fill="#f0f"/>
<circle cx="119.7" cy="33.3" r=".5" fill="none" stroke="#f0f" stroke-width=".25"/>
<circle cx="160.3" cy="13" r=".5" fill="#f0f"/>
<circle cx="160.3" cy="13" r=".5" fill="none" stroke="#f0f" stroke-width=".25"/>
<circle cx="119.7" cy="13" r=".5" fill="#f0f"/>
<circle cx="119.7" cy="13" r=".5" fill="none" stroke="#f0f" stroke-width=".25"/>
<circle cx="211.1" cy="13" r=".5" fill="#f0f"/>
<circle cx="211.1" cy="13" r=".5" fill="none" stroke="#f0f" stroke-width=".25"/>
<circle cx="170.5" cy="13" r=".5" fill="#f0f"/>
<circle cx="170.5" cy="13" r=".5" fill="none" stroke="#f0f" stroke-width=".25"/>
<circle cx="160.3" cy="43.4" r=".5" fill="#f0f"/>
<circle cx="160.3" cy="43.4" r=".5" fill="none" stroke="#f0f" stroke-width=".25"/>
<circle cx="170.5" cy="43.4" r=".5" fill="#f0f"/>
<circle cx="170.5" cy="43.4" r=".5" fill="none" stroke="#f0f" stroke-width=".25"/>
<circle cx="211.1" cy="73.9" r=".5" fill="#f0f"/>
<circle cx="211.1" cy="73.9" r=".5" fill="none" stroke="#f0f" stroke-width=".25"/>
<circle cx="170.5" cy="73.9" r=".5" fill="#f0f"/>
<circle cx="170.5" cy="73.9" r=".5" fill="none" stroke="#f0f" stroke-width=".25"/>
<circle cx="221.3" cy="53.6" r=".5" fill="#f0f"/>
<circle cx="221.3" cy="53.6" r=".5" fill="none" stroke="#f0f" stroke-width=".25"/>
<circle cx="211.1" cy="53.6" r=".5" fill="#f0f"/>
<circle cx="211.1" cy="53.6" r=".5" fill="none" stroke="#f0f" stroke-width=".25"/>
<circle cx="241.6" cy="73.9" r=".5" fill="#f0f"/>
<circle cx="241.6" cy="73.9" r=".5" fill="none" stroke="#f0f" stroke-width=".25"/>
<circle cx="221.3" cy="73.9" r=".5" fill="#f0f"/>
<circle cx="221.3" cy="73.9" r=".5" fill="none" stroke="#f0f" stroke-width=".25"/>
<circle cx="241.6" cy="13" r=".5" fill="#f0f"/>
<circle cx="241.6" cy="13" r=".5" fill="none" stroke="#f0f" stroke-width=".25"/>
<circle cx="221.3" cy="13" r=".5" fill="#f0f"/>
<circle cx="221.3" cy="13" r=".5" fill="none" stroke="#f0f" stroke-width=".25"/>
<circle cx="96.8" cy="183.1" r=".5" fill="#f0f"/>
<circle cx="96.8" cy="183.1" r=".5" fill="none" stroke="#f0f" stroke-width=".25"/>
<circle cx="203.5" cy="91.7" r=".5" fill="#f0f"/>
<circle cx="203.5" cy="91.7" r=".5" fill="none" stroke="#f0f" stroke-width=".25"/>
<circle cx="228.9" cy="117.1" r=".5" fill="#f0f"/>
<circle cx="228.9" cy="117.1" r=".5" fill="none" stroke="#f0f" stroke-width=".25"/>
<circle cx="96.8" cy="117.1" r=".5" fill="#f0f"/>
<circle cx="96.8" cy="117.1" r=".5" fill="none" stroke="#f0f" stroke-width=".25"/>
<circle cx="71.4" cy="91.7" r=".5" fill="#f0f"/>
<circle cx="71.4" cy="91.7" r=".5" fill="none" stroke="#f0f" stroke-width=".25"/>
<circle cx="71.4" cy="157.7" r=".5" fill="#f0f"/>
<circle cx="71.4" cy="157.7" r=".5" fill="none" stroke="#f0f" stroke-width=".25"/>
<g font-size="2.3">
<text x="270.6" y="13.5">VDC_OUT</text>
<text x="13" y="33.8">VLa</text>
<text x="13" y="44">VLb</text>
<text x="13" y="54.1">VLc</text>
<text x="270.8" y="74.5">GND_OUT</text>
<text x="65.8" y="83.1">+15V_OUT</text>
<text x="197.9" y="83.1">+15V_OUT</text>
<text x="71.9" y="97">12</text>
<text x="88.4" y="101.3">15</text>
<text x="204" y="97">12</text>
<text x="220.5" y="101.3">19</text>
<text x="14" y="107.5">S1</text>
<text x="48" y="106.4">3</text>
<text x="88.4" y="106.4">16</text>
<text x="146.1" y="107.5">S3</text>
<text x="180.1" y="106.4">1</text>
<text x="220.5" y="106.4">20</text>
<text x="14" y="117.6">S2</text>
<text x="48" y="116.6">4</text>
<text x="88.4" y="116.6">14</text>
<text x="146.1" y="117.6">S4</text>
<text x="180.1" y="116.6">2</text>
<text x="220.5" y="116.6">18</text>
<text x="88.4" y="121.7">13</text>
<text x="220.5" y="121.7">17</text>
<text x="71.4" y="128">11</text>
<text x="203.5" y="128">11</text>
<text x="129.3" y="136.4">+15V_OUT</text>
<text x="65.8" y="149.1">+15V_OUT</text>
<text x="71.9" y="163.1">12</text>
<text x="88.4" y="167.4">9</text>
<text x="14" y="173.5">S5</text>
<text x="48" y="172.5">5</text>
<text x="88.4" y="172.5">10</text>
<text x="190" y="178.6">GSEP: Grupo de Sistemas Electrónicos de Potencia</text>
<text x="14" y="183.7">S6</text>
<text x="48" y="182.6">6</text>
<text x="88.4" y="182.6">8</text>
<text x="190.8" y="185.2">3-Ph VSC control demo kit</text>
<text x="88.4" y="187.7">7</text>
<text x="190.8" y="187.7">POWER BOARD</text>
<text x="190.8" y="190.3">VSC Rectifier</text>
<text x="71.4" y="194.1">11</text>
<text x="169.7" y="193.8">Size</text>
<text x="172.3" y="196.4">A4</text>
<text x="187.5" y="196.9">OT-2016-xxxx-2</text>
<text x="187.5" y="193.8">CODIGO OT</text>
<text x="284" y="193.8">Rev</text>
<text x="286.6" y="196.4">1.0</text>
<text x="169.7" y="201.5">Drawn by</text>
<text x="172.3" y="204">Ernesto García Ares</text>
<text x="235.8" y="201.5">Modified</text>
<text x="238.3" y="204">Monday, June 27, 2016</text>
<text x="276.4" y="201.5">Sheet</text>
<text x="278.9" y="204">7</text>
<text x="284" y="204">of 15</text>
</g>
<g font-size="2.3" fill="#000080">
<text x="94.3" y="20.1">R71</text>
<text x="94.3" y="22.6">2R2</text>
<text x="112.1" y="22.6">Q7</text>
<text x="122.2" y="22.6">D10</text>
<text x="145.1" y="20.1">R72</text>
<text x="145.1" y="22.6">2R2</text>
<text x="162.9" y="22.6">Q9</text>
<text x="173" y="22.6">D12</text>
<text x="195.9" y="20.1">R73</text>
<text x="195.9" y="22.6">2R2</text>
<text x="213.7" y="22.6">Q11</text>
<text x="223.8" y="22.6">D14</text>
<text x="48.6" y="27.7">R74</text>
<text x="71.4" y="27.7">L4</text>
<text x="122.2" y="25.2">VS-30BQ060</text>
<text x="173" y="25.2">VS-30BQ060</text>
<text x="223.8" y="25.2">VS-30BQ060</text>
<text x="48.6" y="30.3">B57153S0479M0</text>
<text x="71.4" y="30.3">330uH</text>
<text x="94.3" y="30.3">IRFZ34N</text>
<text x="145.1" y="30.3">IRFZ34N</text>
<text x="195.9" y="30.3">IRFZ34N</text>
<text x="48.6" y="37.9">R75</text>
<text x="48.6" y="40.4">B57153S0479M0</text>
<text x="71.4" y="37.9">L5</text>
<text x="71.4" y="40.4">330uH</text>
<text x="244.1" y="43">C58</text>
<text x="244.1" y="45.5">1000uF/63V</text>
<text x="48.6" y="48">R76</text>
<text x="48.6" y="50.6">B57153S0479M0</text>
<text x="71.4" y="48">L6</text>
<text x="71.4" y="50.6">330uH</text>
<text x="94.3" y="60.7">R77</text>
<text x="94.3" y="63.3">2R2</text>
<text x="112.1" y="63.3">Q8</text>
<text x="122.2" y="63.3">D11</text>
<text x="122.2" y="65.8">VS-30BQ060</text>
<text x="145.1" y="60.7">R78</text>
<text x="145.1" y="63.3">2R2</text>
<text x="162.9" y="63.3">Q10</text>
<text x="173" y="63.3">D13</text>
<text x="173" y="65.8">VS-30BQ060</text>
<text x="195.9" y="60.7">R79</text>
<text x="195.9" y="63.3">2R2</text>
<text x="213.7" y="63.3">Q12</text>
<text x="223.8" y="63.3">D15</text>
<text x="223.8" y="65.8">VS-30BQ060</text>
<text x="94.3" y="70.9">IRFZ34N</text>
<text x="145.1" y="70.9">IRFZ34N</text>
<text x="195.9" y="70.9">IRFZ34N</text>
<text x="76.5" y="86.1">R81</text>
<text x="76.5" y="88.7">2R2</text>
<text x="86.7" y="86.1">D17</text>
<text x="86.7" y="88.7">BAS21-03W</text>
<text x="208.6" y="86.1">R80</text>
<text x="208.6" y="88.7">2R2</text>
<text x="218.7" y="86.1">D16</text>
<text x="218.7" y="88.7">BAS21-03W</text>
<text x="51.1" y="101.4">U22B</text>
<text x="183.2" y="101.4">U22A</text>
<text x="51.1" y="103.9">FAN7388</text>
<text x="183.2" y="103.9">FAN7388</text>
<text x="99.4" y="111.5">C61</text>
<text x="231.4" y="111.5">C60</text>
<text x="99.4" y="114.1">100nF</text>
<text x="231.4" y="114.1">100nF</text>
<text x="137.5" y="144.6">C59</text>
<text x="137.5" y="147.1">100nF</text>
<text x="76.5" y="152.2">R82</text>
<text x="76.5" y="154.7">2R2</text>
<text x="86.7" y="152.2">D18</text>
<text x="86.7" y="154.7">BAS21-03W</text>
<text x="51.1" y="167.4">U22C</text>
<text x="51.1" y="170">FAN7388</text>
<text x="99.4" y="177.6">C62</text>
<text x="99.4" y="180.1">100nF</text>
</g>
<g font-size="2.3" fill="#f00">
<text x="87.2" y="25.2">G1</text>
<text x="138" y="25.2">G3</text>
<text x="191.3" y="25.2">G5</text>
<text x="87.2" y="32.8">VS1</text>
<text x="87.2" y="42.9">VS2</text>
<text x="87.2" y="53.1">VS3</text>
<text x="87.2" y="65.8">G2</text>
<text x="138" y="65.8">G4</text>
<text x="188.8" y="65.8">G6</text>
<text x="162.1" y="81.1">GND_OUT</text>
<text x="115.1" y="101.4">G1</text>
<text x="247.2" y="101.4">G3</text>
<text x="115.1" y="116.6">VS1</text>
<text x="247.2" y="116.6">VS2</text>
<text x="115.1" y="121.7">G2</text>
<text x="247.2" y="121.7">G4</text>
<text x="73.2" y="131.9">GND_OUT</text>
<text x="205.3" y="131.9">GND_OUT</text>
<text x="136.7" y="152.2">GND_OUT</text>
<text x="115.1" y="167.4">G5</text>
<text x="115.1" y="182.6">VS3</text>
<text x="115.1" y="187.7">G6</text>
<text x="73.2" y="197.9">GND_OUT</text>
</g>
<g font-size="2.3" fill="#00f">
<text x="51.1" y="32.1">-t</text>
<text x="51.1" y="42.2">-t</text>
<text x="51.1" y="52.4">-t</text>
</g>
<g font-size="2.3" fill="#004080">
<text x="52.4" y="108">HIN</text>
<text x="69" y="102.6">VDD</text>
<text x="81.9" y="102.9">HO</text>
<text x="82.3" y="108">VB</text>
<text x="184.5" y="108">HIN</text>
<text x="201.1" y="102.6">VDD</text>
<text x="214" y="102.9">HO</text>
<text x="214.4" y="108">VB</text>
<text x="52.4" y="118.1">LIN</text>
<text x="82.3" y="118.1">VS</text>
<text x="184.5" y="118.1">LIN</text>
<text x="214.4" y="118.1">VS</text>
<text x="70.2" y="123.4">GND</text>
<text x="82.3" y="123.2">LO</text>
<text x="202.2" y="123.4">GND</text>
<text x="214.4" y="123.2">LO</text>
<text x="69" y="168.7">VDD</text>
<text x="81.9" y="168.9">HO</text>
<text x="52.4" y="174">HIN</text>
<text x="82.3" y="174">VB</text>
<text x="52.4" y="184.2">LIN</text>
<text x="82.3" y="184.2">VS</text>
<text x="70.2" y="189.4">GND</text>
<text x="82.3" y="189.3">LO</text>
</g>
<g font-size="1.8">
<text x="32" y="2">5</text>
<text x="90.2" y="2">4</text>
<text x="148.5" y="2">3</text>
<text x="206.8" y="2">2</text>
<text x="265" y="2">1</text>
<text x=".7" y="30">D</text>
<text x="294.9" y="30">D</text>
<text x=".7" y="81">C</text>
<text x="294.9" y="81">C</text>
<text x=".7" y="132.1">B</text>
<text x="294.9" y="132.1">B</text>
<text x=".7" y="183.1">A</text>
<text x="294.9" y="183.1">A</text>
<text x="32" y="209">5</text>
<text x="90.2" y="209">4</text>
<text x="148.5" y="209">3</text>
<text x="206.8" y="209">2</text>
<text x="265" y="209">1</text>
</g>
</svg>
